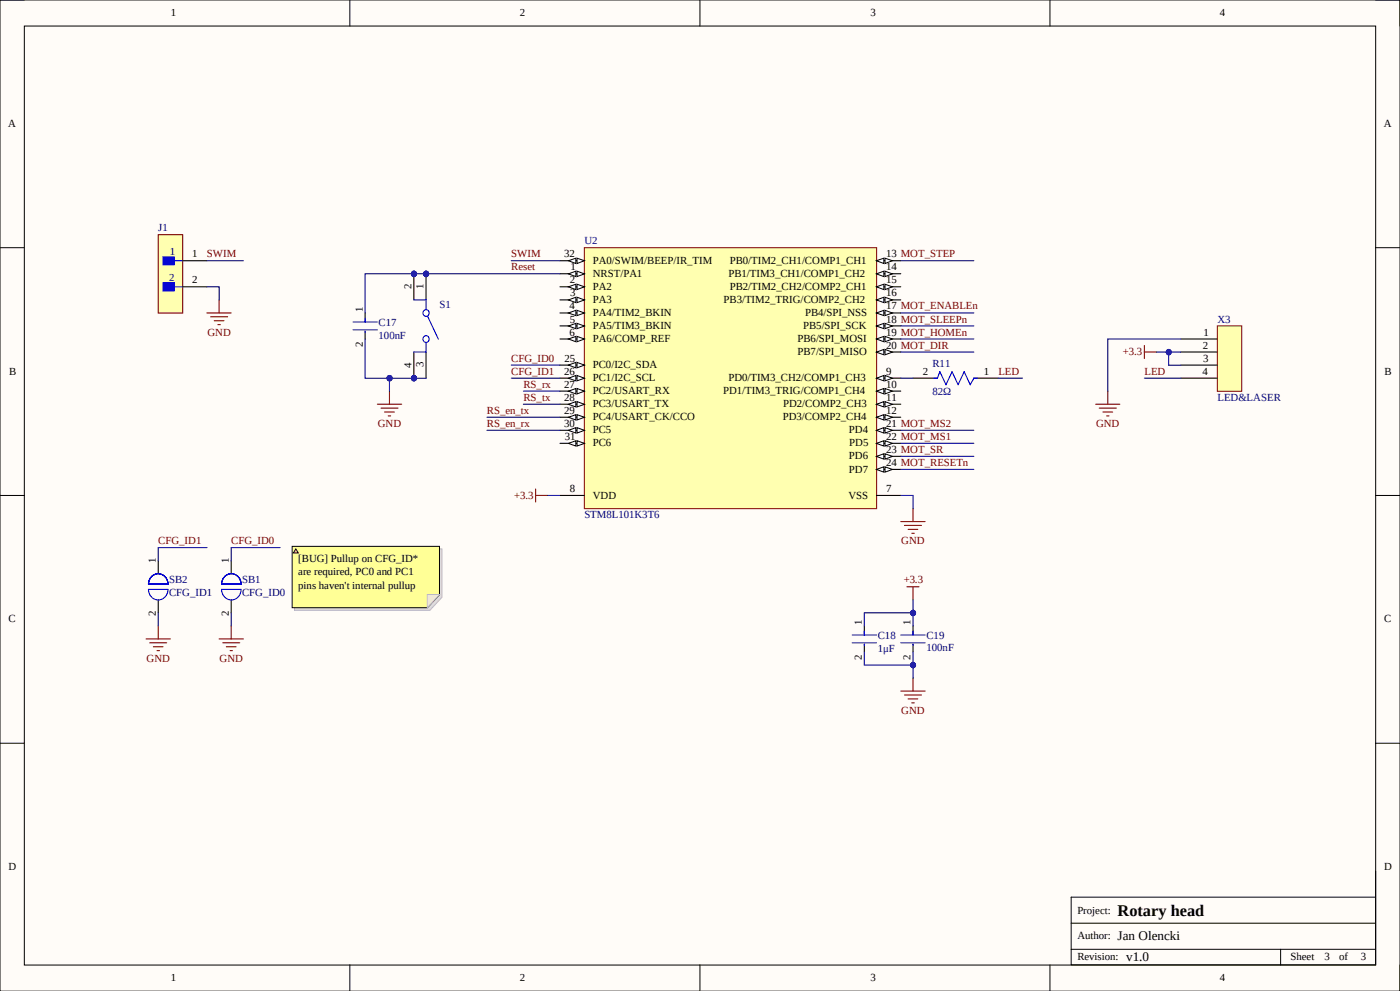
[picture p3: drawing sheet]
<svg xmlns="http://www.w3.org/2000/svg" width="297mm" height="210mm" viewBox="0 0 297 210" stroke-linecap="round" stroke-linejoin="round" font-family="sans-serif">
<path d="M0 0h296.9v210.1h-296.9z" fill-rule="evenodd" fill="#fffcf8"/>
<path d="M0 210.1v-210.1h296.9v210.1" fill="none" stroke="#000" stroke-width=".21"/>
<path d="M5.2 5.5h286.6v199h-286.6z" fill-rule="evenodd" fill="#fffcf8"/>
<g fill="none" stroke="#000" stroke-width=".21">
<path d="M0 0h5.2M74.2 0v5.5M148.4 0v5.5M222.7 0v5.5M291.8 0h5.1v5.5M5.2 5.5h286.6v199h-286.6zM0 52.5h5.2M291.8 52.5h5.1M0 105h5.2M291.8 105h5.1M0 157.5h5.2M291.8 157.5h5.1"/>
<path d="M227.2 195.7h64.6M291.8 184.6v19.9h-64.6v-14.3h64.6M74.2 204.5v5.5M148.4 204.5v5.5M222.7 204.5v5.5M227.2 201.2h64.6M271.6 201.2v3.3M296.9 204.5v5.5"/>
</g>
<path d="M123.9 52.5h62v55.3h-62z" fill-rule="evenodd" fill="#ffffb0"/>
<path d="M123.9 52.5h62v55.3h-62z" fill="none" stroke="#800000" stroke-width=".21"/>
<path d="M118.8 55.3h5.1" fill="none" stroke="#000" stroke-width=".23"/>
<path d="M122.4 54.7l1.5 .6-1.5 .6z" fill="#f8fcff"/>
<path d="M122.4 54.7l1.5 .6-1.5 .6z" fill="none" stroke="#000" stroke-width=".21"/>
<path d="M120.6 55.3l1.5-.6v1.2z" fill="#f8fcff"/>
<path d="M120.6 55.3l1.5-.6v1.2z" fill="none" stroke="#000" stroke-width=".21"/>
<path d="M118.8 58h5.1" fill="none" stroke="#000" stroke-width=".23"/>
<path d="M122.4 57.5l1.5 .6-1.5 .5z" fill="#f8fcff"/>
<path d="M122.4 57.5l1.5 .6-1.5 .5z" fill="none" stroke="#000" stroke-width=".21"/>
<path d="M120.6 58.1l1.5-.6v1.1z" fill="#f8fcff"/>
<path d="M120.6 58.1l1.5-.6v1.1z" fill="none" stroke="#000" stroke-width=".21"/>
<path d="M118.8 60.8h5.1" fill="none" stroke="#000" stroke-width=".23"/>
<path d="M122.4 60.2l1.5 .6-1.5 .6z" fill="#f8fcff"/>
<path d="M122.4 60.2l1.5 .6-1.5 .6z" fill="none" stroke="#000" stroke-width=".21"/>
<path d="M120.6 60.8l1.5-.6v1.2z" fill="#f8fcff"/>
<path d="M120.6 60.8l1.5-.6v1.2z" fill="none" stroke="#000" stroke-width=".21"/>
<path d="M118.8 63.6h5.1" fill="none" stroke="#000" stroke-width=".23"/>
<path d="M122.4 63l1.5 .6-1.5 .5z" fill="#f8fcff"/>
<path d="M122.4 63l1.5 .6-1.5 .5z" fill="none" stroke="#000" stroke-width=".21"/>
<path d="M120.6 63.6l1.5-.6v1.1z" fill="#f8fcff"/>
<path d="M120.6 63.6l1.5-.6v1.1z" fill="none" stroke="#000" stroke-width=".21"/>
<path d="M118.8 66.3h5.1" fill="none" stroke="#000" stroke-width=".23"/>
<path d="M122.4 65.8l1.5 .5-1.5 .6z" fill="#f8fcff"/>
<path d="M122.4 65.8l1.5 .5-1.5 .6z" fill="none" stroke="#000" stroke-width=".21"/>
<path d="M120.6 66.3l1.5-.5v1.1z" fill="#f8fcff"/>
<path d="M120.6 66.3l1.5-.5v1.1z" fill="none" stroke="#000" stroke-width=".21"/>
<path d="M118.8 69.1h5.1" fill="none" stroke="#000" stroke-width=".23"/>
<path d="M122.4 68.5l1.5 .6-1.5 .6z" fill="#f8fcff"/>
<path d="M122.4 68.5l1.5 .6-1.5 .6z" fill="none" stroke="#000" stroke-width=".21"/>
<path d="M120.6 69.1l1.5-.6v1.2z" fill="#f8fcff"/>
<path d="M120.6 69.1l1.5-.6v1.2z" fill="none" stroke="#000" stroke-width=".21"/>
<path d="M118.8 71.9h5.1" fill="none" stroke="#000" stroke-width=".23"/>
<path d="M122.4 71.3l1.5 .6-1.5 .5z" fill="#f8fcff"/>
<path d="M122.4 71.3l1.5 .6-1.5 .5z" fill="none" stroke="#000" stroke-width=".21"/>
<path d="M120.6 71.9l1.5-.6v1.1z" fill="#f8fcff"/>
<path d="M120.6 71.9l1.5-.6v1.1z" fill="none" stroke="#000" stroke-width=".21"/>
<path d="M185.9 55.3h5.1" fill="none" stroke="#000" stroke-width=".23"/>
<path d="M185.9 55.3l1.5-.6v1.2z" fill="#f8fcff"/>
<path d="M185.9 55.3l1.5-.6v1.2z" fill="none" stroke="#000" stroke-width=".21"/>
<path d="M187.7 54.7l1.6 .6-1.6 .6z" fill="#f8fcff"/>
<path d="M187.7 54.7l1.6 .6-1.6 .6z" fill="none" stroke="#000" stroke-width=".21"/>
<path d="M185.9 58h5.1" fill="none" stroke="#000" stroke-width=".23"/>
<path d="M185.9 58.1l1.5-.6v1.1z" fill="#f8fcff"/>
<path d="M185.9 58.1l1.5-.6v1.1z" fill="none" stroke="#000" stroke-width=".21"/>
<path d="M187.7 57.5l1.6 .6-1.6 .5z" fill="#f8fcff"/>
<path d="M187.7 57.5l1.6 .6-1.6 .5z" fill="none" stroke="#000" stroke-width=".21"/>
<path d="M185.9 60.8h5.1" fill="none" stroke="#000" stroke-width=".23"/>
<path d="M185.9 60.8l1.5-.6v1.2z" fill="#f8fcff"/>
<path d="M185.9 60.8l1.5-.6v1.2z" fill="none" stroke="#000" stroke-width=".21"/>
<path d="M187.7 60.2l1.6 .6-1.6 .6z" fill="#f8fcff"/>
<path d="M187.7 60.2l1.6 .6-1.6 .6z" fill="none" stroke="#000" stroke-width=".21"/>
<path d="M185.9 63.6h5.1" fill="none" stroke="#000" stroke-width=".23"/>
<path d="M185.9 63.6l1.5-.6v1.1z" fill="#f8fcff"/>
<path d="M185.9 63.6l1.5-.6v1.1z" fill="none" stroke="#000" stroke-width=".21"/>
<path d="M187.7 63l1.6 .6-1.6 .5z" fill="#f8fcff"/>
<path d="M187.7 63l1.6 .6-1.6 .5z" fill="none" stroke="#000" stroke-width=".21"/>
<path d="M185.9 66.3h5.1" fill="none" stroke="#000" stroke-width=".23"/>
<path d="M185.9 66.3l1.5-.5v1.1z" fill="#f8fcff"/>
<path d="M185.9 66.3l1.5-.5v1.1z" fill="none" stroke="#000" stroke-width=".21"/>
<path d="M187.7 65.8l1.6 .5-1.6 .6z" fill="#f8fcff"/>
<path d="M187.7 65.8l1.6 .5-1.6 .6z" fill="none" stroke="#000" stroke-width=".21"/>
<path d="M185.9 69.1h5.1" fill="none" stroke="#000" stroke-width=".23"/>
<path d="M185.9 69.1l1.5-.6v1.2z" fill="#f8fcff"/>
<path d="M185.9 69.1l1.5-.6v1.2z" fill="none" stroke="#000" stroke-width=".21"/>
<path d="M187.7 68.5l1.6 .6-1.6 .6z" fill="#f8fcff"/>
<path d="M187.7 68.5l1.6 .6-1.6 .6z" fill="none" stroke="#000" stroke-width=".21"/>
<path d="M185.9 71.9h5.1" fill="none" stroke="#000" stroke-width=".23"/>
<path d="M185.9 71.9l1.5-.6v1.1z" fill="#f8fcff"/>
<path d="M185.9 71.9l1.5-.6v1.1z" fill="none" stroke="#000" stroke-width=".21"/>
<path d="M187.7 71.3l1.6 .6-1.6 .5z" fill="#f8fcff"/>
<path d="M187.7 71.3l1.6 .6-1.6 .5z" fill="none" stroke="#000" stroke-width=".21"/>
<path d="M185.9 74.6h5.1" fill="none" stroke="#000" stroke-width=".23"/>
<path d="M185.9 74.6l1.5-.5v1.1z" fill="#f8fcff"/>
<path d="M185.9 74.6l1.5-.5v1.1z" fill="none" stroke="#000" stroke-width=".21"/>
<path d="M187.7 74.1l1.6 .5-1.6 .6z" fill="#f8fcff"/>
<path d="M187.7 74.1l1.6 .5-1.6 .6z" fill="none" stroke="#000" stroke-width=".21"/>
<path d="M118.8 77.4h5.1" fill="none" stroke="#000" stroke-width=".23"/>
<path d="M122.4 76.8l1.5 .6-1.5 .6z" fill="#f8fcff"/>
<path d="M122.4 76.8l1.5 .6-1.5 .6z" fill="none" stroke="#000" stroke-width=".21"/>
<path d="M120.6 77.4l1.5-.6v1.2z" fill="#f8fcff"/>
<path d="M120.6 77.4l1.5-.6v1.2z" fill="none" stroke="#000" stroke-width=".21"/>
<path d="M118.8 80.2h5.1" fill="none" stroke="#000" stroke-width=".23"/>
<path d="M122.4 79.6l1.5 .6-1.5 .5z" fill="#f8fcff"/>
<path d="M122.4 79.6l1.5 .6-1.5 .5z" fill="none" stroke="#000" stroke-width=".21"/>
<path d="M120.6 80.2l1.5-.6v1.1z" fill="#f8fcff"/>
<path d="M120.6 80.2l1.5-.6v1.1z" fill="none" stroke="#000" stroke-width=".21"/>
<path d="M118.8 82.9h5.1" fill="none" stroke="#000" stroke-width=".23"/>
<path d="M122.4 82.4l1.5 .5-1.5 .6z" fill="#f8fcff"/>
<path d="M122.4 82.4l1.5 .5-1.5 .6z" fill="none" stroke="#000" stroke-width=".21"/>
<path d="M120.6 82.9l1.5-.5v1.1z" fill="#f8fcff"/>
<path d="M120.6 82.9l1.5-.5v1.1z" fill="none" stroke="#000" stroke-width=".21"/>
<path d="M118.8 85.7h5.1" fill="none" stroke="#000" stroke-width=".23"/>
<path d="M122.4 85.1l1.5 .6-1.5 .6z" fill="#f8fcff"/>
<path d="M122.4 85.1l1.5 .6-1.5 .6z" fill="none" stroke="#000" stroke-width=".21"/>
<path d="M120.6 85.7l1.5-.6v1.2z" fill="#f8fcff"/>
<path d="M120.6 85.7l1.5-.6v1.2z" fill="none" stroke="#000" stroke-width=".21"/>
<path d="M118.8 88.4h5.1" fill="none" stroke="#000" stroke-width=".23"/>
<path d="M122.4 87.9l1.5 .5-1.5 .6z" fill="#f8fcff"/>
<path d="M122.4 87.9l1.5 .5-1.5 .6z" fill="none" stroke="#000" stroke-width=".21"/>
<path d="M120.6 88.4l1.5-.5v1.1z" fill="#f8fcff"/>
<path d="M120.6 88.4l1.5-.5v1.1z" fill="none" stroke="#000" stroke-width=".21"/>
<path d="M118.8 91.2h5.1" fill="none" stroke="#000" stroke-width=".23"/>
<path d="M122.4 90.6l1.5 .6-1.5 .6z" fill="#f8fcff"/>
<path d="M122.4 90.6l1.5 .6-1.5 .6z" fill="none" stroke="#000" stroke-width=".21"/>
<path d="M120.6 91.2l1.5-.6v1.2z" fill="#f8fcff"/>
<path d="M120.6 91.2l1.5-.6v1.2z" fill="none" stroke="#000" stroke-width=".21"/>
<path d="M118.8 94h5.1" fill="none" stroke="#000" stroke-width=".23"/>
<path d="M122.4 93.4l1.5 .6-1.5 .5z" fill="#f8fcff"/>
<path d="M122.4 93.4l1.5 .6-1.5 .5z" fill="none" stroke="#000" stroke-width=".21"/>
<path d="M120.6 94l1.5-.6v1.1z" fill="#f8fcff"/>
<path d="M120.6 94l1.5-.6v1.1z" fill="none" stroke="#000" stroke-width=".21"/>
<path d="M185.9 80.2h5.1" fill="none" stroke="#000" stroke-width=".23"/>
<path d="M185.9 80.2l1.5-.6v1.1z" fill="#f8fcff"/>
<path d="M185.9 80.2l1.5-.6v1.1z" fill="none" stroke="#000" stroke-width=".21"/>
<path d="M187.7 79.6l1.6 .6-1.6 .5z" fill="#f8fcff"/>
<path d="M187.7 79.6l1.6 .6-1.6 .5z" fill="none" stroke="#000" stroke-width=".21"/>
<path d="M185.9 82.9h5.1" fill="none" stroke="#000" stroke-width=".23"/>
<path d="M185.9 82.9l1.5-.5v1.1z" fill="#f8fcff"/>
<path d="M185.9 82.9l1.5-.5v1.1z" fill="none" stroke="#000" stroke-width=".21"/>
<path d="M187.7 82.4l1.6 .5-1.6 .6z" fill="#f8fcff"/>
<path d="M187.7 82.4l1.6 .5-1.6 .6z" fill="none" stroke="#000" stroke-width=".21"/>
<path d="M185.9 85.7h5.1" fill="none" stroke="#000" stroke-width=".23"/>
<path d="M185.9 85.7l1.5-.6v1.2z" fill="#f8fcff"/>
<path d="M185.9 85.7l1.5-.6v1.2z" fill="none" stroke="#000" stroke-width=".21"/>
<path d="M187.7 85.1l1.6 .6-1.6 .6z" fill="#f8fcff"/>
<path d="M187.7 85.1l1.6 .6-1.6 .6z" fill="none" stroke="#000" stroke-width=".21"/>
<path d="M185.9 88.4h5.1" fill="none" stroke="#000" stroke-width=".23"/>
<path d="M185.9 88.4l1.5-.5v1.1z" fill="#f8fcff"/>
<path d="M185.9 88.4l1.5-.5v1.1z" fill="none" stroke="#000" stroke-width=".21"/>
<path d="M187.7 87.9l1.6 .5-1.6 .6z" fill="#f8fcff"/>
<path d="M187.7 87.9l1.6 .5-1.6 .6z" fill="none" stroke="#000" stroke-width=".21"/>
<path d="M185.9 91.2h5.1" fill="none" stroke="#000" stroke-width=".23"/>
<path d="M185.9 91.2l1.5-.6v1.2z" fill="#f8fcff"/>
<path d="M185.9 91.2l1.5-.6v1.2z" fill="none" stroke="#000" stroke-width=".21"/>
<path d="M187.7 90.6l1.6 .6-1.6 .6z" fill="#f8fcff"/>
<path d="M187.7 90.6l1.6 .6-1.6 .6z" fill="none" stroke="#000" stroke-width=".21"/>
<path d="M185.9 94h5.1" fill="none" stroke="#000" stroke-width=".23"/>
<path d="M185.9 94l1.5-.6v1.1z" fill="#f8fcff"/>
<path d="M185.9 94l1.5-.6v1.1z" fill="none" stroke="#000" stroke-width=".21"/>
<path d="M187.7 93.4l1.6 .6-1.6 .5z" fill="#f8fcff"/>
<path d="M187.7 93.4l1.6 .6-1.6 .5z" fill="none" stroke="#000" stroke-width=".21"/>
<path d="M185.9 96.7h5.1" fill="none" stroke="#000" stroke-width=".23"/>
<path d="M185.9 96.7l1.5-.5v1.1z" fill="#f8fcff"/>
<path d="M185.9 96.7l1.5-.5v1.1z" fill="none" stroke="#000" stroke-width=".21"/>
<path d="M187.7 96.2l1.6 .5-1.6 .6z" fill="#f8fcff"/>
<path d="M187.7 96.2l1.6 .5-1.6 .6z" fill="none" stroke="#000" stroke-width=".21"/>
<path d="M185.9 99.5h5.1" fill="none" stroke="#000" stroke-width=".23"/>
<path d="M185.9 99.5l1.5-.6v1.2z" fill="#f8fcff"/>
<path d="M185.9 99.5l1.5-.6v1.2z" fill="none" stroke="#000" stroke-width=".21"/>
<path d="M187.7 98.9l1.6 .6-1.6 .6z" fill="#f8fcff"/>
<path d="M187.7 98.9l1.6 .6-1.6 .6z" fill="none" stroke="#000" stroke-width=".21"/>
<path d="M77.4 66.3v2M77.4 70.2v1.7M193.6 80.2h5.2M206.5 80.2h5.2M118.8 105h5.1M185.9 105h5.1M183.3 132.7v1.9M183.3 136.5v1.7M193.6 132.7v1.9M193.6 136.5v1.7" fill="none" stroke="#000" stroke-width=".23"/>
<g fill="none" stroke="#800000" stroke-width=".23">
<path d="M80 85.7h5.2M80.8 86.5h3.6M81.6 87.3h2M82.3 88.2h.6M82.6 82.9v2.8M113.6 103.6v2.8M113.6 105h2.6M191 110.6h5.2M191.8 111.4h3.6M192.6 112.2h2.1M193.4 113h.5M193.6 107.8v2.8"/>
<path d="M192.3 124.4h2.6M193.6 124.4v2.7M191 146.5h5.2M191.8 147.3h3.6M192.6 148.1h2.1M193.4 149h.5M193.6 143.7v2.8"/>
</g>
<g fill="none" stroke="#00f" stroke-width=".23">
<path d="M74.9 68.3h5.1M74.9 69.9h5.1M77.4 67.4v.9M77.4 70.2v.3M199.3 78.8l1.3 2.8 1.3-2.8M199.3 78.8l-.5 1.4h-.8M201.9 78.8l1.3 2.8M204.5 78.8l1.3 2.8 .8-1.4M204.5 78.8l-1.3 2.8M206.5 80.2h.8M180.7 134.6h5.2M180.7 136.2h5.2"/>
<path d="M183.3 133.8v.8M183.3 136.5v.3M191 134.6h5.2M191 136.2h5.2M193.6 133.8v.8M193.6 136.5v.3"/>
</g>
<path d="M258.2 69.1h5.2v13.8h-5.2z" fill-rule="evenodd" fill="#ffffb0"/>
<path d="M258.2 69.1h5.2v13.8h-5.2z" fill="none" stroke="#800000" stroke-width=".21"/>
<path d="M250.4 71.9h7.8M250.4 74.6h7.8M250.4 77.4h7.8M250.4 80.2h7.8" fill="none" stroke="#000" stroke-width=".23"/>
<path d="M242.7 73.2v2.8M242.7 74.6h2.6M232.4 85.7h5.1M233.1 86.5h3.7M233.9 87.3h2.1M234.7 88.2h.5M234.9 82.9v2.8" fill="none" stroke="#800000" stroke-width=".23"/>
<circle cx="90.4" cy="58" r=".55" fill="#000080"/>
<circle cx="90.4" cy="58" r=".55" fill="none" stroke="#000080" stroke-width=".21"/>
<circle cx="87.8" cy="58" r=".55" fill="#000080"/>
<circle cx="87.8" cy="58" r=".55" fill="none" stroke="#000080" stroke-width=".21"/>
<circle cx="87.8" cy="80.2" r=".54" fill="#000080"/>
<circle cx="87.8" cy="80.2" r=".54" fill="none" stroke="#000080" stroke-width=".21"/>
<path d="M90.4 58v5.6" fill="none" stroke="#000" stroke-width=".23"/>
<circle cx="90.4" cy="58" r=".55" fill="#000080"/>
<circle cx="90.4" cy="58" r=".55" fill="none" stroke="#000080" stroke-width=".21"/>
<path d="M87.8 58v5.6" fill="none" stroke="#000" stroke-width=".23"/>
<circle cx="87.8" cy="58" r=".55" fill="#000080"/>
<circle cx="87.8" cy="58" r=".55" fill="none" stroke="#000080" stroke-width=".21"/>
<path d="M87.8 74.6v5.6M90.4 74.6v5.6" fill="none" stroke="#000" stroke-width=".23"/>
<circle cx="87.8" cy="80.2" r=".54" fill="#000080"/>
<circle cx="87.8" cy="80.2" r=".54" fill="none" stroke="#000080" stroke-width=".21"/>
<path d="M87.8 63.6h2.6v2.7M90.4 71.9v2.7h-2.6" fill="none" stroke="#00f" stroke-width=".23"/>
<circle cx="90.4" cy="71.8" r=".69" fill="#fff"/>
<g fill="none" stroke="#00f" stroke-width=".23">
<path d="M90.4 66.3l2.6 5.6"/>
<circle cx="90.4" cy="71.8" r=".69"/>
</g>
<circle cx="90.4" cy="66.3" r=".68" fill="#fff"/>
<circle cx="90.4" cy="66.3" r=".68" fill="none" stroke="#00f" stroke-width=".23"/>
<path d="M33.6 49.7h5.1v16.7h-5.1z" fill-rule="evenodd" fill="#ffffb0"/>
<path d="M33.6 49.7h5.1v16.7h-5.1z" fill="none" stroke="#800000" stroke-width=".23"/>
<path d="M34.6 54.4h2.3v1.7h-2.3z" fill-rule="evenodd" fill="#00f"/>
<path d="M34.6 54.4h2.3v1.7h-2.3zM36.9 55.3h1.8" fill="none" stroke="#00f" stroke-width=".23"/>
<path d="M34.6 60h2.3v1.7h-2.3z" fill-rule="evenodd" fill="#00f"/>
<path d="M34.6 60h2.3v1.7h-2.3zM36.9 60.8h1.8M31.5 123.8a2.08 2.08 0 0 1 2.1-2.2 2.08 2.08 0 0 1 2 2.2M31.5 124.9h4.1a2.08 2.08 0 0 1-2 2.3 2.08 2.08 0 0 1-2.1-2.3zM31.5 123.8h4.1M47 123.8a2.08 2.08 0 0 1 2.1-2.2 2.08 2.08 0 0 1 2 2.2M47 124.9h4.1a2.08 2.08 0 0 1-2 2.3 2.08 2.08 0 0 1-2.1-2.3zM47 123.8h4.1" fill="none" stroke="#00f" stroke-width=".23"/>
<path d="M38.7 55.3h5.2M38.7 60.8h5.2M33.6 118.8v2.8M49 118.8v2.8M33.6 127.1v2.8M49 127.1v2.8" fill="none" stroke="#000" stroke-width=".23"/>
<g fill="none" stroke="#800000" stroke-width=".23">
<path d="M43.9 66.3h5.1M44.7 67.1h3.6M45.4 68h2.1M46.2 68.8h.5M46.5 63.6v2.7M31 135.4h5.1M31.7 136.2h3.7M32.5 137.1h2.1M33.3 137.9h.5M33.6 132.7v2.7M46.5 135.4h5.1M47.2 136.2h3.7"/>
<path d="M48 137.1h2.1M48.8 137.9h.5M49 132.7v2.7"/>
</g>
<path d="M111 82.9h7.8M111 85.7h7.8M116.2 105h2.6M191 105h2.7v2.8M193.6 127.1v5.6" fill="none" stroke="#000080" stroke-width=".23"/>
<circle cx="193.7" cy="129.9" r=".55" fill="#000080"/>
<circle cx="193.7" cy="129.9" r=".55" fill="none" stroke="#000080" stroke-width=".21"/>
<path d="M193.7 129.9h-10.4v2.8" fill="none" stroke="#000080" stroke-width=".23"/>
<circle cx="193.7" cy="129.9" r=".55" fill="#000080"/>
<circle cx="193.7" cy="129.9" r=".55" fill="none" stroke="#000080" stroke-width=".21"/>
<path d="M183.3 138.2v2.8h10.4v2.7" fill="none" stroke="#000080" stroke-width=".23"/>
<circle cx="193.7" cy="141" r=".54" fill="#000080"/>
<circle cx="193.7" cy="141" r=".54" fill="none" stroke="#000080" stroke-width=".21"/>
<path d="M193.6 138.2v2.7" fill="none" stroke="#000080" stroke-width=".23"/>
<circle cx="193.7" cy="141" r=".54" fill="#000080"/>
<circle cx="193.7" cy="141" r=".54" fill="none" stroke="#000080" stroke-width=".21"/>
<path d="M247.9 74.6v2.8h2.6M191 80.2h2.6M211.7 80.2h5.2M242.7 80.2h7.7" fill="none" stroke="#000080" stroke-width=".23"/>
<circle cx="247.9" cy="74.6" r=".54" fill="#000080"/>
<circle cx="247.9" cy="74.6" r=".54" fill="none" stroke="#000080" stroke-width=".21"/>
<path d="M82.6 80.2v2.7" fill="none" stroke="#000080" stroke-width=".23"/>
<circle cx="82.6" cy="80.2" r=".55" fill="#000080"/>
<circle cx="82.6" cy="80.2" r=".55" fill="none" stroke="#000080" stroke-width=".21"/>
<path d="M77.4 71.9v8.3h13" fill="none" stroke="#000080" stroke-width=".23"/>
<circle cx="82.6" cy="80.2" r=".55" fill="#000080"/>
<circle cx="82.6" cy="80.2" r=".55" fill="none" stroke="#000080" stroke-width=".21"/>
<circle cx="87.8" cy="80.2" r=".54" fill="#000080"/>
<circle cx="87.8" cy="80.2" r=".54" fill="none" stroke="#000080" stroke-width=".21"/>
<g fill="none" stroke="#000080" stroke-width=".23">
<path d="M43.9 55.3h7.7M108.4 55.3h10.4M191 55.3h15.5M43.9 60.8h2.6v2.8M108.4 77.4h10.4M191 66.3h15.5M191 69.1h15.5M191 74.6h15.5M191 71.9h15.5M245.3 74.6h5.1M250.5 71.9h-15.6v11M103.3 91.2h15.5"/>
<path d="M103.3 88.4h15.5M108.4 80.2h10.4M191 96.7h15.5M191 94h15.5M191 91.2h15.5M191 99.5h15.5M43.9 116.1h-10.3v2.8M59.4 116.1h-10.4v2.8M33.6 129.9v2.8M49 129.9v2.8"/>
</g>
<circle cx="247.9" cy="74.6" r=".54" fill="#000080"/>
<circle cx="247.9" cy="74.6" r=".54" fill="none" stroke="#000080" stroke-width=".21"/>
<path d="M118.8 58h-41.4v8.4" fill="none" stroke="#000080" stroke-width=".23"/>
<circle cx="87.8" cy="58" r=".55" fill="#000080"/>
<circle cx="87.8" cy="58" r=".55" fill="none" stroke="#000080" stroke-width=".21"/>
<circle cx="90.4" cy="58" r=".55" fill="#000080"/>
<circle cx="90.4" cy="58" r=".55" fill="none" stroke="#000080" stroke-width=".21"/>
<path d="M62.5 116.3h31.2v10.3l-2.5 2.8h-28.7z" fill-rule="evenodd" fill="#e0ddd7"/>
<path d="M62.5 116.3h31.2v10.3l-2.5 2.8h-28.7z" fill="none" stroke="#bfbdba" stroke-width=".21"/>
<path d="M62 115.8h31.2v10.3l-2.6 2.7h-28.6z" fill-rule="evenodd" fill="#ffff96"/>
<path d="M62 115.8h31.2v10.3l-2.6 2.7h-28.6z" fill="none" stroke="#000" stroke-width=".21"/>
<path d="M90.6 126h2.6l-2.6 2.8z" fill="#f2f0d8"/>
<path d="M90.6 126h2.6l-2.6 2.8z" fill="none" stroke="#bfbdba" stroke-width=".21"/>
<path d="M62.7 116.3l.6 .9h-1.1z" fill="#ffcc78"/>
<path d="M62.7 116.3l.6 .9h-1.1z" fill="none" stroke="#300" stroke-width=".21"/>
<text font-size="3.5" x="237" y="194.1">Rotary head</text>
<g font-size="2.8">
<text x="237" y="199.3">Jan Olencki</text>
<text x="238.8" y="203.7">v1.0</text>
</g>
<g font-size="2.3">
<text x="36.2" y="3.4">1</text>
<text x="110.2" y="3.4">2</text>
<text x="184.6" y="3.4">3</text>
<text x="258.7" y="3.4">4</text>
<text x="1.7" y="26.9">A</text>
<text x="293.5" y="26.9">A</text>
<text x="40.8" y="54.5">1</text>
<text x="119.6" y="54.5">32</text>
<text x="121" y="57.3">1</text>
<text x="125.7" y="55.9">PA0/SWIM/BEEP/IR_TIM</text>
<text x="125.7" y="58.7">NRST/PA1</text>
<text x="154.5" y="58.7">PB1/TIM3_CH1/COMP1_CH2</text>
<text x="154.8" y="55.9">PB0/TIM2_CH1/COMP1_CH1</text>
<text x="188" y="54.5">13 MOT_STEP</text>
<text x="188" y="57.3">14</text>
<text x="40.8" y="60">2</text>
<text x="87.2" y="61.4" transform="rotate(-90 87.2 61.4)">2</text>
<text x="89.8" y="61.4" transform="rotate(-90 89.8 61.4)">1</text>
<text x="120.8" y="65.6">4</text>
<text x="120.8" y="60">2</text>
<text x="120.9" y="62.8">3</text>
<text x="125.7" y="61.5">PA2</text>
<text x="125.7" y="64.2">PA3</text>
<text x="153.5" y="64.2">PB3/TIM2_TRIG/COMP2_CH2</text>
<text x="154.8" y="61.5">PB2/TIM2_CH2/COMP2_CH1</text>
<text x="188" y="60">15</text>
<text x="188" y="62.8">16</text>
<text x="188" y="65.6">17 MOT_ENABLEn</text>
<text x="76.9" y="66" transform="rotate(-90 76.9 66)">1</text>
<text x="120.8" y="71.1">6</text>
<text x="120.8" y="68.4">5</text>
<text x="125.7" y="67">PA4/TIM2_BKIN</text>
<text x="125.7" y="69.7">PA5/TIM3_BKIN</text>
<text x="170.3" y="69.7">PB5/SPI_SCK</text>
<text x="170.7" y="67">PB4/SPI_NSS</text>
<text x="188" y="68.4">18 MOT_SLEEPn</text>
<text x="188" y="71.1">19 MOT_HOMEn</text>
<text x="255.3" y="71.1">1</text>
<text x="76.9" y="73.5" transform="rotate(-90 76.9 73.5)">2</text>
<text x="89.8" y="77.9" transform="rotate(-90 89.8 77.9)">3</text>
<text x="119.7" y="76.6">25</text>
<text x="125.7" y="72.5">PA6/COMP_REF</text>
<text x="169.1" y="72.5">PB6/SPI_MOSI</text>
<text x="169.1" y="75.3">PB7/SPI_MISO</text>
<text x="188" y="73.9">20 MOT_DIR</text>
<text x="255.1" y="73.9">2</text>
<text x="255.2" y="76.6">3</text>
<text x="1.9" y="79.4">B</text>
<text x="87.2" y="78" transform="rotate(-90 87.2 78)">4</text>
<text x="119.6" y="79.4">26</text>
<text x="119.6" y="82.2">27</text>
<text x="125.7" y="78">PC0/I2C_SDA</text>
<text x="125.7" y="80.8">PC1/I2C_SCL</text>
<text x="125.7" y="83.5">PC2/USART_RX</text>
<text x="153.4" y="83.5">PD1/TIM3_TRIG/COMP1_CH4</text>
<text x="154.5" y="80.8">PD0/TIM3_CH2/COMP1_CH3</text>
<text x="188" y="79.4">9</text>
<text x="188" y="82.2">10</text>
<text x="195.7" y="79.4">2</text>
<text x="208.6" y="79.4">1</text>
<text x="255" y="79.4">4</text>
<text x="293.7" y="79.4">B</text>
<text x="119.6" y="84.9">28</text>
<text x="119.6" y="87.7">29</text>
<text x="125.7" y="86.3">PC3/USART_TX</text>
<text x="125.7" y="89.1">PC4/USART_CK/CCO</text>
<text x="166" y="89.1">PD3/COMP2_CH4</text>
<text x="166.1" y="86.3">PD2/COMP2_CH3</text>
<text x="188" y="84.9">11</text>
<text x="188" y="87.7">12</text>
<text x="119.6" y="90.5">30</text>
<text x="119.8" y="93.2">31</text>
<text x="125.7" y="91.8">PC5</text>
<text x="125.7" y="94.6">PC6</text>
<text x="180.1" y="91.8">PD4</text>
<text x="180.1" y="94.6">PD5</text>
<text x="188" y="90.5">21 MOT_MS2</text>
<text x="188" y="93.2">22 MOT_MS1</text>
<text x="188" y="96">23 MOT_SR</text>
<text x="180.1" y="97.4">PD6</text>
<text x="180.1" y="100.2">PD7</text>
<text x="188" y="98.7">24 MOT_RESETn</text>
<text x="120.8" y="104.3">8</text>
<text x="125.7" y="105.7">VDD</text>
<text x="179.9" y="105.7">VSS</text>
<text x="188" y="104.3">7</text>
<text x="33" y="119.4" transform="rotate(-90 33 119.4)">1</text>
<text x="48.5" y="119.4" transform="rotate(-90 48.5 119.4)">1</text>
<text x="63.2" y="119.2">[BUG] Pullup on CFG_ID*</text>
<text x="63.2" y="122">are required, PC0 and PC1</text>
<text x="63.2" y="124.7">pins haven't internal pullup</text>
<text x="1.8" y="131.9">C</text>
<text x="33" y="130.5" transform="rotate(-90 33 130.5)">2</text>
<text x="48.5" y="130.5" transform="rotate(-90 48.5 130.5)">2</text>
<text x="293.6" y="131.9">C</text>
<text x="182.8" y="132.4" transform="rotate(-90 182.8 132.4)">1</text>
<text x="193.1" y="132.4" transform="rotate(-90 193.1 132.4)">1</text>
<text x="182.8" y="139.8" transform="rotate(-90 182.8 139.8)">2</text>
<text x="193.1" y="139.8" transform="rotate(-90 193.1 139.8)">2</text>
<text x="1.8" y="184.4">D</text>
<text x="293.6" y="184.4">D</text>
<text x="228.5" y="193.7">Project:</text>
<text x="228.5" y="203.5">Revision:</text>
<text x="228.5" y="199.1">Author:</text>
<text x="273.7" y="203.5">Sheet</text>
<text x="280.9" y="203.5">3</text>
<text x="284" y="203.5">of</text>
<text x="288.6" y="203.5">3</text>
<text x="36.2" y="207.9">1</text>
<text x="110.2" y="207.9">2</text>
<text x="184.6" y="207.9">3</text>
<text x="258.7" y="207.9">4</text>
</g>
<g font-size="2.3" fill="#000080">
<text x="33.6" y="49">J1</text>
<text x="36.1" y="54">1</text>
<text x="123.9" y="51.8">U2</text>
<text x="35.9" y="59.5">2</text>
<text x="93.2" y="65.3">S1</text>
<text x="80.3" y="69.2">C17</text>
<text x="80.3" y="71.9">100nF</text>
<text x="258.2" y="68.4">X3</text>
<text x="197.8" y="77.8">R11</text>
<text x="197.8" y="83.8">82Ω</text>
<text x="258.2" y="84.9">LED&amp;LASER</text>
<text x="123.9" y="109.8">STM8L101K3T6</text>
<text x="35.9" y="123.6">SB2</text>
<text x="51.4" y="123.6">SB1</text>
<text x="35.9" y="126.4">CFG_ID1</text>
<text x="51.4" y="126.4">CFG_ID0</text>
<text x="186.2" y="135.5">C18</text>
<text x="196.5" y="135.5">C19</text>
<text x="186.2" y="138.3">1μF</text>
<text x="196.5" y="138.1">100nF</text>
</g>
<g font-size="2.3" fill="#800000">
<text x="43.9" y="54.5">SWIM</text>
<text x="108.4" y="54.5">SWIM</text>
<text x="108.4" y="57.3">Reset</text>
<text x="44" y="71.1">GND</text>
<text x="108.4" y="76.6">CFG_ID0</text>
<text x="238.1" y="75.3">+3.3</text>
<text x="108.4" y="79.4">CFG_ID1</text>
<text x="111" y="82.2">RS_rx</text>
<text x="211.7" y="79.4">LED</text>
<text x="242.7" y="79.4">LED</text>
<text x="103.3" y="87.7">RS_en_tx</text>
<text x="111" y="84.9">RS_tx</text>
<text x="80.1" y="90.5">GND</text>
<text x="103.3" y="90.5">RS_en_rx</text>
<text x="232.4" y="90.5">GND</text>
<text x="109" y="105.7">+3.3</text>
<text x="33.6" y="115.3">CFG_ID1</text>
<text x="49" y="115.3">CFG_ID0</text>
<text x="191.1" y="115.3">GND</text>
<text x="191.7" y="123.6">+3.3</text>
<text x="31.1" y="140.2">GND</text>
<text x="46.6" y="140.2">GND</text>
<text x="191.1" y="151.3">GND</text>
</g>
</svg>
